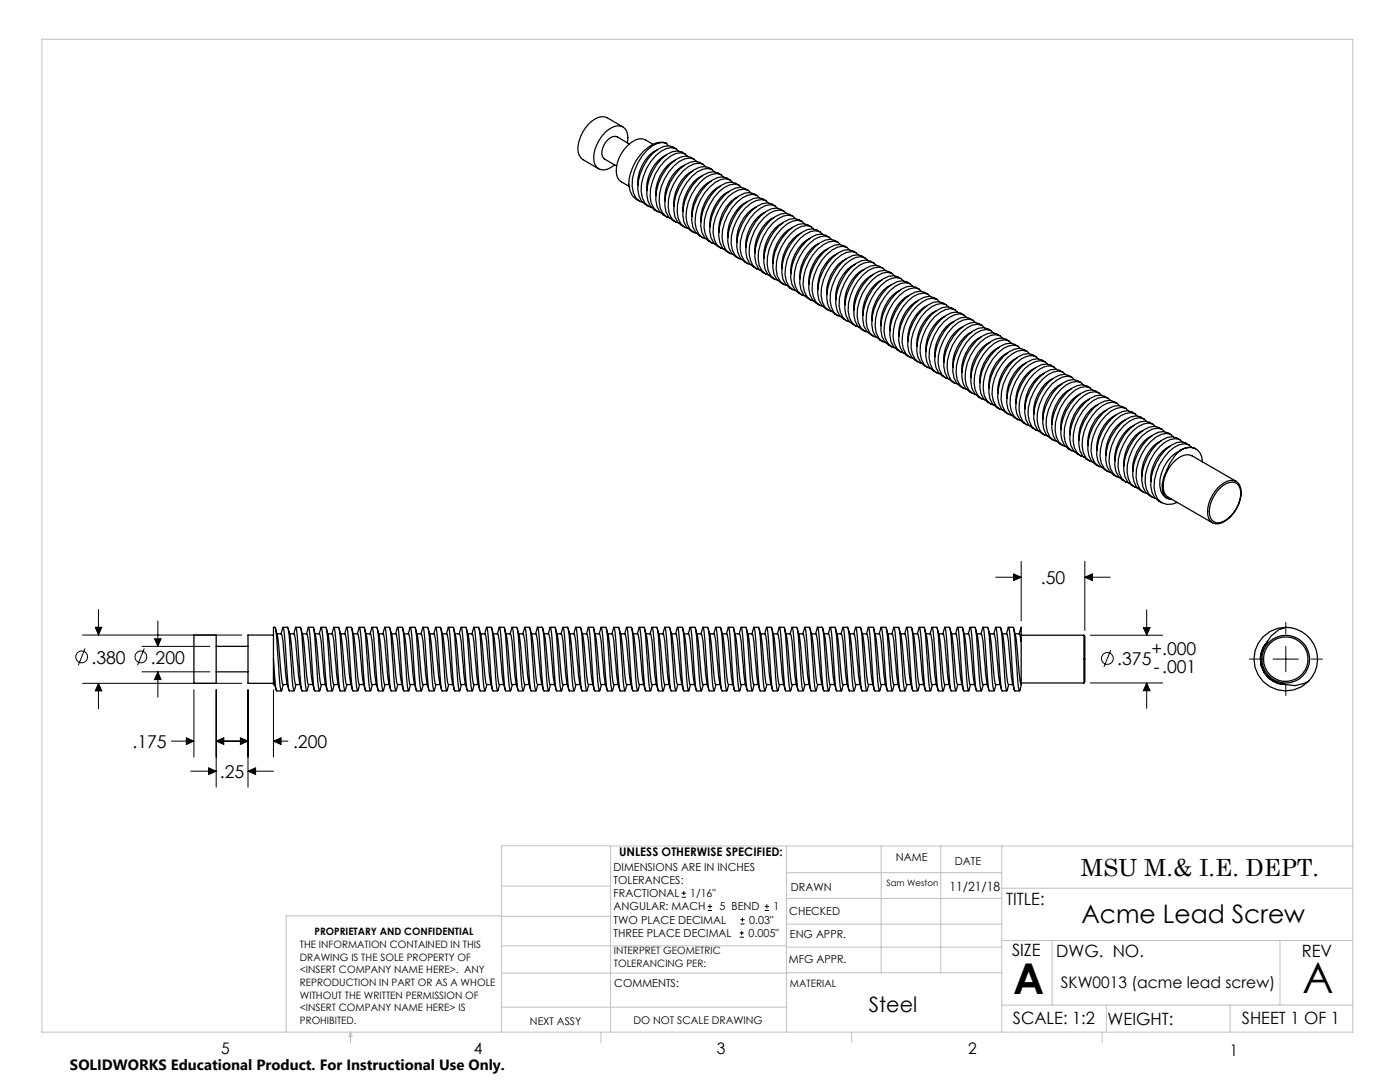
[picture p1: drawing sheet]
<svg xmlns="http://www.w3.org/2000/svg" width="279mm" height="216mm" viewBox="0 0 279 216" stroke-linecap="round" stroke-linejoin="round" font-family="sans-serif">
<g fill="none" stroke="#000" stroke-width=".2">
<path d="M198.7 115.2h5.1M202.3 114.5l1.5 .7-1.5 .7zM203.8 112v11.9M216.5 112v13.8M216.5 115.2h5.1M216.5 115.2l1.5-.7v1.4zM16.5 126.7h31.7M16.5 136.3h31.7M17 129.4l-1.4 3.4M19 125.2h1.3l-.7 1.5zM19.6 121.6v5.1M19.6 136.3v5.1"/>
<path d="M19.6 136.3l.7 1.6h-1.3zM28.3 134.1h13.6M28.3 129h13.6M28.8 129.4l-1.4 3.4M30.8 127.5h1.3l-.6 1.5zM31.5 123.9v5.1M31.5 134.1v5M31.5 134.1l.6 1.5h-1.3zM38.7 137.6v13.5M43.1 137.6v19.5M49.5 137.6v19.5M54.6 137.6v13.5"/>
<path d="M217.6 126.8h14.4M217.6 136.3h14.4M221.7 129.7l-1.4 3.4M228.2 125.2h1.3l-.7 1.6zM228.8 121.7v5.1M228.8 136.3v5.1M228.8 136.3l.7 1.5h-1.3zM254.1 131.5h5.1M256.6 129v5.1M34.2 147.9h4.5M37.2 147.2l1.5 .7-1.5 .7zM38.1 153.9h5"/>
<path d="M41.6 153.2l1.5 .7-1.5 .7zM43.1 147.9h6.4M43.1 147.9l1.6-.7v1.4zM48 147.2l1.5 .7-1.5 .7zM49.5 153.9h5.1M49.5 153.9l1.5-.7v1.4zM54.6 147.9h2.9M54.6 147.9l1.5-.7v1.4zM136 179h.9M136 178.2h.9M136.5 177.8v.8M141.3 181.7h.8"/>
<path d="M141.3 180.9h.8M141.7 180.4v.9M147.6 187h.8M147.6 186.2h.8M147.8 184.4h.8M147.8 183.5h.8M148 185.7v.9M148.2 183.1v.8M152.6 181.7h.9M152.6 180.9h.9M153 180.4v.9"/>
<circle cx="16.3" cy="131.1" r="1.18"/>
<circle cx="28.1" cy="131.1" r="1.18"/>
<circle cx="221" cy="131.4" r="1.18"/>
</g>
<path d="M251.5 131.5h-2.2M256.6 126.4v-2.2M256.6 136.6v2.2M261.7 131.5h2.2" fill="none" stroke="#000" stroke-width=".2" stroke-dasharray="15.2 1.3 1.3 1.3"/>
<g fill="none" stroke="#c0c0c0" stroke-width=".2">
<path d="M8.4 7.8h261.6v198.2h-261.6zM100.1 176.8h21.7M121.8 168.8v37.2M157 168.8v37.2M157 179.3h42.9M157 174.1h42.9M175.9 168.8v25.3M187.7 168.8v25.3M199.9 177.2h70.1M199.9 168.8v37.2M270 168.8h-169.9v37.2M100.1 194.2h56.9"/>
<path d="M100.1 188.7h56.9M100.1 182.8h21.7M100.1 182.7h-43v23.3M157 194.1h42.9M157 184.4h42.9M157 189h42.9M199.9 187.7h70.1M210 187.7v12.9M255.4 187.7v12.9M70 206v2.1M70 206l.3 .8h-.7zM100.1 201h56.9"/>
<path d="M119.9 206v2.1M170 206v2.1M199.9 200.6h70.1M220 206v2.1M220.8 200.6v5.4M245.5 200.6v5.4"/>
</g>
<path d="M228.2 125.2h1.3l-.7 1.6zM228.8 136.3l.7 1.5h-1.3zM216.5 115.2l1.5-.7v1.4zM202.3 114.5l1.5 .7-1.5 .7zM31.5 134.1l.6 1.5h-1.3zM30.8 127.5h1.3l-.6 1.5zM41.6 153.2l1.5 .7-1.5 .7zM49.5 153.9l1.5-.7v1.4zM48 147.2l1.5 .7-1.5 .7zM54.6 147.9l1.5-.7v1.4zM43.1 147.9l1.6-.7v1.4zM37.2 147.2l1.5 .7-1.5 .7zM19 125.2h1.3l-.7 1.5zM19.6 136.3l.7 1.6h-1.3z" fill="#000"/>
<g fill="none" stroke="#000" stroke-width=".25">
<path d="M124.3 25.3l-3.1-1.8a3.3 3.3 0 0 0-3.8 1.3 7.3 7.3 0 0 0-2 5.6l.5 1.1 .4 .4 3.2 1.8M125.2 28.5a3 3 0 0 0-.9-3.2 3.3 3.3 0 0 0-3.7 1.3 6.6 6.6 0 0 0-1.9 6.2 2.04 2.04 0 0 0 3.2 .6l.8-.5M125.6 28.7l-2.4-1.4a1.94 1.94 0 0 0-2.3 1.1 2.56 2.56 0 0 0-.3 3.3l2.4 1.4M130.3 28.8a3.1 3.1 0 0 0-4.6-.2 7.1 7.1 0 0 0-2.7 6.2l.5 1.1 2.1 1.3M131.1 29.9a7.6 7.6 0 0 0-3.8 7.1M132.9 30.9a7.6 7.6 0 0 0-3.8 7.1M133 28.6a3.8 3.8 0 0 0-3.9 1.4 9.3 9.3 0 0 0-2.7 8.5l.5 1 .8 .7 .6 .2M133 28.6a3.5 3.5 0 0 0-3.7 .8 10 10 0 0 0-3.8 7.4 3.5 3.5 0 0 0 2.2 3.4M133 28.6l.3 .5M134.7 32a7.5 7.5 0 0 0-3.8 7.1M134.9 29.7a2.72 2.72 0 0 0-3.6 .1 10 10 0 0 0-4 8 3.4 3.4 0 0 0 2.2 3.4M135.4 30.2a1.88 1.88 0 0 0-2.4-.6 9.2 9.2 0 0 0-4.8 9.9l.5 1 .8 .7 .6 .2"/>
<path d="M136.5 33a7.6 7.6 0 0 0-3.8 7.1M136.7 30.7a2.88 2.88 0 0 0-3.6 .1 10.1 10.1 0 0 0-4 8 3.5 3.5 0 0 0 2.2 3.5M137.2 31.2a1.93 1.93 0 0 0-2.4-.5 9.2 9.2 0 0 0-4.8 9.8l.5 1.1 .8 .6 .6 .3M138.3 34.1a7.5 7.5 0 0 0-3.8 7M138.5 31.8a2.81 2.81 0 0 0-3.6 0 10 10 0 0 0-4 8.1 3.5 3.5 0 0 0 2.2 3.4M139 32.2a1.88 1.88 0 0 0-2.4-.5 9.3 9.3 0 0 0-5 8.6 3.1 3.1 0 0 0 2.1 3.2M140.1 35.1a7.6 7.6 0 0 0-3.8 7.1M140.3 32.8a2.76 2.76 0 0 0-3.6 .1 9.5 9.5 0 0 0-3.8 9.3 4.2 4.2 0 0 0 2 2.1M140.8 33.3a1.88 1.88 0 0 0-2.4-.6 9.2 9.2 0 0 0-4.8 9.9l.5 1 .8 .7 .6 .2M141.9 36.1a7.6 7.6 0 0 0-3.8 7.1M142.1 33.8a2.88 2.88 0 0 0-3.6 .1 9.6 9.6 0 0 0-3.8 9.4l.5 1 1.5 1.1M142.6 34.3a1.8 1.8 0 0 0-2.4-.5 9.3 9.3 0 0 0-5.1 8.5 3.1 3.1 0 0 0 2.2 3.3"/>
<path d="M143.7 37.2a7.5 7.5 0 0 0-3.8 7M143.9 34.9a2.77 2.77 0 0 0-3.6 .1 9.5 9.5 0 0 0-3.8 9.3l.5 1 1.5 1.1M144.4 35.3a1.8 1.8 0 0 0-2.4-.5 9.4 9.4 0 0 0-5.1 8.6 3.1 3.1 0 0 0 2.2 3.2M145.5 38.2a7.6 7.6 0 0 0-3.9 6.8l.1 .3M145.7 35.9a2.72 2.72 0 0 0-3.6 .1 10 10 0 0 0-4.1 8 3.6 3.6 0 0 0 2.3 3.4M146.2 36.4a1.91 1.91 0 0 0-2.4-.6 9.3 9.3 0 0 0-5.1 8.6 3.1 3.1 0 0 0 2.2 3.3M147.3 39.3a7.5 7.5 0 0 0-3.8 7M147.5 37a2.77 2.77 0 0 0-3.6 0 10.1 10.1 0 0 0-4.1 8 3.6 3.6 0 0 0 2.3 3.5M148 37.4a1.86 1.86 0 0 0-2.4-.5 9.2 9.2 0 0 0-5.1 8.5 3.1 3.1 0 0 0 2.2 3.3M149.3 38a2.72 2.72 0 0 0-3.6 .1 10 10 0 0 0-4.1 8 3.3 3.3 0 0 0 1.6 3M149.8 38.5a1.86 1.86 0 0 0-2.4-.6 9.2 9.2 0 0 0-4.8 9.9l.5 1 .7 .7 .7 .2M151.1 39a2.83 2.83 0 0 0-3.6 .1 10.1 10.1 0 0 0-4.1 8 3.5 3.5 0 0 0 2.3 3.5"/>
<path d="M151.6 39.5a1.88 1.88 0 0 0-2.4-.5 9.2 9.2 0 0 0-4.8 9.8l.5 1 .7 .8 .7 .2M143.2 49.1l.7 .4M149.1 40.3a7.6 7.6 0 0 0-3.8 7M150.9 41.3a7.6 7.6 0 0 0-3.8 7.1M152.2 54.3l.6 .4M152.7 42.4a7.5 7.5 0 0 0-3.8 7M152.9 40.1a2.72 2.72 0 0 0-3.6 0 10 10 0 0 0-4.1 8.1 3.5 3.5 0 0 0 2.3 3.4M153.4 40.5a1.88 1.88 0 0 0-2.4-.5 9.3 9.3 0 0 0-5.1 8.5 3.1 3.1 0 0 0 2.2 3.3M154.5 43.4a7.6 7.6 0 0 0-3.8 7M154.7 41.1a2.72 2.72 0 0 0-3.6 .1 10 10 0 0 0-4.1 8 3.5 3.5 0 0 0 2.2 3.4M155.2 41.6a1.93 1.93 0 0 0-2.4-.6 9.4 9.4 0 0 0-5.1 8.6 2.98 2.98 0 0 0 2.2 3.2M156.3 44.5a7.5 7.5 0 0 0-3.8 7"/>
<path d="M156.5 42.2a2.81 2.81 0 0 0-3.6 0 10.2 10.2 0 0 0-4.1 8 3.5 3.5 0 0 0 2.2 3.5M157 42.6a1.88 1.88 0 0 0-2.4-.5 9.1 9.1 0 0 0-4.8 9.8l.4 1.1 .8 .7 .7 .2M158.1 45.5a7.5 7.5 0 0 0-3.8 7M158.3 43.2a2.76 2.76 0 0 0-3.6 .1 9.4 9.4 0 0 0-3.8 9.3l.5 1 .8 .7M158.8 43.6a1.88 1.88 0 0 0-2.4-.5 9.2 9.2 0 0 0-4.9 9.9l.5 1 .8 .7 .7 .2M159.4 43.9a3.6 3.6 0 0 0-4 1.3 9.5 9.5 0 0 0-2.8 8.4l.6 1 1.4 1.1M159.4 43.8l.7 .4M159.9 46.5a7.6 7.6 0 0 0-3.8 7.1M160.6 44.7a1.93 1.93 0 0 0-2.4-.6 9.2 9.2 0 0 0-4.9 9.9l.5 1 .8 .7 .7 .3M161.7 47.6a7.5 7.5 0 0 0-3.8 7M161.9 45.3a2.81 2.81 0 0 0-3.6 0 9.6 9.6 0 0 0-3.9 9.4l.6 1 1.4 1.1M162.3 45.7a1.8 1.8 0 0 0-2.4-.5 9.3 9.3 0 0 0-5 8.5 3.1 3.1 0 0 0 2.2 3.3"/>
<path d="M163.4 48.6a7.6 7.6 0 0 0-3.7 7M163.7 46.3a2.76 2.76 0 0 0-3.6 .1 9.5 9.5 0 0 0-3.9 9.3 4.2 4.2 0 0 0 2 2.1M164.1 46.7a1.91 1.91 0 0 0-2.4-.5 9.5 9.5 0 0 0-5 8.6 3 3 0 0 0 2.2 3.2M165.2 49.6a7.5 7.5 0 0 0-3.7 7.1M165.5 47.3a2.77 2.77 0 0 0-3.6 .1 10.1 10.1 0 0 0-4.1 8 3.6 3.6 0 0 0 2.2 3.4M165.9 47.8a1.86 1.86 0 0 0-2.4-.5 9.4 9.4 0 0 0-5 8.5 3.1 3.1 0 0 0 2.2 3.3M167 50.7a7.5 7.5 0 0 0-3.8 7M167.3 48.4a2.72 2.72 0 0 0-3.6 0 10 10 0 0 0-4.1 8 3.5 3.5 0 0 0 2.2 3.5M167.7 48.8a1.86 1.86 0 0 0-2.4-.5 9.2 9.2 0 0 0-4.8 9.9l.5 1 .8 .7 .7 .2M168.4 49l-.9-.2a5.6 5.6 0 0 0-4.2 2.7 9.2 9.2 0 0 0-1.7 7.3 3.4 3.4 0 0 0 2 2.1M168.4 49l.7 .4M168.8 51.7a7.6 7.6 0 0 0-3.8 7.1"/>
<path d="M169.5 49.9a1.91 1.91 0 0 0-2.4-.6 9.3 9.3 0 0 0-5 8.6 3 3 0 0 0 2.2 3.2M170.6 52.7a7.5 7.5 0 0 0-3.8 7.1M170.9 50.4a2.77 2.77 0 0 0-3.6 .1 10.1 10.1 0 0 0-4.1 8 3.6 3.6 0 0 0 2.2 3.4M171.3 50.9a1.88 1.88 0 0 0-2.4-.5 9.3 9.3 0 0 0-5 8.5 3 3 0 0 0 2.2 3.3M172.4 53.8a7.6 7.6 0 0 0-3.8 7M172.6 51.5a2.72 2.72 0 0 0-3.5 0 10 10 0 0 0-4.1 8.1 3.5 3.5 0 0 0 2.2 3.4M173.1 51.9a2.01 2.01 0 0 0-2.4-.5 9.4 9.4 0 0 0-5 8.6 2.98 2.98 0 0 0 2.1 3.2M174.2 54.8a7.6 7.6 0 0 0-3.8 7.1M174.4 52.5a2.83 2.83 0 0 0-3.5 .1 10.1 10.1 0 0 0-4.1 8 3.5 3.5 0 0 0 2.2 3.4M174.9 53a1.88 1.88 0 0 0-2.4-.5 9.3 9.3 0 0 0-5 8.5 3.1 3.1 0 0 0 2.1 3.2M176 55.8a7.5 7.5 0 0 0-3.8 7.1M176.2 53.6a2.72 2.72 0 0 0-3.6 0 10 10 0 0 0-4 8 3.5 3.5 0 0 0 2.2 3.5"/>
<path d="M176.7 54a1.88 1.88 0 0 0-2.4-.5 9.2 9.2 0 0 0-4.8 9.9l.5 .9 .8 .8 .6 .2M177.8 56.9a7.6 7.6 0 0 0-3.8 7.1M178 54.6a2.76 2.76 0 0 0-3.6 0 9.4 9.4 0 0 0-3.8 9.4l.5 1 1.5 1.1M178.5 55.1a1.93 1.93 0 0 0-2.4-.6 9.2 9.2 0 0 0-4.8 9.9l.5 1 .8 .7 .6 .2M179.6 57.9a7.5 7.5 0 0 0-3.8 7.1M179.8 55.6a2.81 2.81 0 0 0-3.6 .1 9.6 9.6 0 0 0-3.8 9.4l.5 .9 1.5 1.1M180.3 56.1a1.88 1.88 0 0 0-2.4-.5 9.3 9.3 0 0 0-5 8.5 3.1 3.1 0 0 0 2.1 3.2M181.4 58.9a7.6 7.6 0 0 0-3.8 7.1M181.6 56.7a2.76 2.76 0 0 0-3.6 0 9.5 9.5 0 0 0-3.8 9.4 4.2 4.2 0 0 0 2 2.1M182.1 57.1a1.88 1.88 0 0 0-2.4-.5 9.2 9.2 0 0 0-4.8 9.9l.5 1 .8 .7 .6 .2M183.2 60a7.6 7.6 0 0 0-3.8 7.1M183.4 57.7a2.88 2.88 0 0 0-3.6 0 9.6 9.6 0 0 0-3.8 9.4l.5 1 1.5 1.1"/>
<path d="M183.9 58.2a1.8 1.8 0 0 0-2.4-.6 9.4 9.4 0 0 0-5.1 8.6 3.1 3.1 0 0 0 2.2 3.2M185.2 58.7a2.72 2.72 0 0 0-3.6 .1 9.5 9.5 0 0 0-3.8 9.4l.5 .9 1.5 1.1M185.7 59.2a1.8 1.8 0 0 0-2.4-.5 9.4 9.4 0 0 0-5.1 8.5 3.1 3.1 0 0 0 2.2 3.2M187 59.8a2.72 2.72 0 0 0-3.6 0 10 10 0 0 0-4 8.1 3.6 3.6 0 0 0 2.2 3.4M184.5 73l.7 .3M185 61a7.5 7.5 0 0 0-3.8 7.1M186.8 62.1a7.6 7.6 0 0 0-3.8 7M187.5 60.3a1.91 1.91 0 0 0-2.4-.6 9.3 9.3 0 0 0-5.1 8.6 3.1 3.1 0 0 0 2.2 3.2M188.6 63.1a7.5 7.5 0 0 0-3.8 7.1M188.8 60.8a2.77 2.77 0 0 0-3.6 .1 10.1 10.1 0 0 0-4 8 3.6 3.6 0 0 0 2.2 3.4M189.3 61.3a1.86 1.86 0 0 0-2.4-.6 9.2 9.2 0 0 0-5.1 8.6 3.1 3.1 0 0 0 2.2 3.2M190.4 64.1a7.6 7.6 0 0 0-3.8 7.1"/>
<path d="M190.6 61.8a2.72 2.72 0 0 0-3.6 .1 10 10 0 0 0-4 8.1 3.3 3.3 0 0 0 1.5 3M191.1 62.3a1.86 1.86 0 0 0-2.4-.5 9.2 9.2 0 0 0-4.8 9.8l.5 1.1 .7 .6 .7 .3M191.7 62.5l-.8-.2a5.6 5.6 0 0 0-4.2 2.7 9.2 9.2 0 0 0-1.7 7.3 3.4 3.4 0 0 0 2 2.1M191.7 62.5l.7 .4M192.2 65.2a7.6 7.6 0 0 0-3.8 7M192.9 63.4a1.88 1.88 0 0 0-2.4-.6 9.2 9.2 0 0 0-4.8 9.9l.5 1 .7 .7 .7 .2M193.5 78.2l.6 .3M194 66.2a7.5 7.5 0 0 0-3.8 7.1M194.2 63.9a2.72 2.72 0 0 0-3.6 .1 10 10 0 0 0-4.1 8 3.5 3.5 0 0 0 2.3 3.4M194.7 64.4a1.88 1.88 0 0 0-2.4-.5 9.3 9.3 0 0 0-5.1 8.5 3.1 3.1 0 0 0 2.2 3.2M195.8 67.2a7.6 7.6 0 0 0-3.8 7.1M196 64.9a2.72 2.72 0 0 0-3.6 .1 10 10 0 0 0-4.1 8.1 3.5 3.5 0 0 0 2.2 3.4"/>
<path d="M196.5 65.4a1.93 1.93 0 0 0-2.4-.5 9.2 9.2 0 0 0-4.8 9.9l.5 1 .7 .6 .7 .3M197.6 68.3a7.5 7.5 0 0 0-3.8 7.1M197.8 66a2.81 2.81 0 0 0-3.6 0 10.2 10.2 0 0 0-4.1 8.1 3.5 3.5 0 0 0 2.2 3.4M198.3 66.5a1.88 1.88 0 0 0-2.4-.6 9.3 9.3 0 0 0-5.1 8.6 3.1 3.1 0 0 0 2.2 3.2M199.4 69.3a7.5 7.5 0 0 0-3.8 7.1M199.6 67a2.76 2.76 0 0 0-3.6 .1 9.4 9.4 0 0 0-3.8 9.3l.5 1.1 .8 .6M200.1 67.5a1.88 1.88 0 0 0-2.4-.5 9.2 9.2 0 0 0-4.9 9.8l.6 1 .7 .7 .7 .2M200.7 67.7a3.6 3.6 0 0 0-4 1.3 9.5 9.5 0 0 0-2.7 8.5l.5 1 1.4 1.1M200.7 67.7l.7 .4M201.2 70.3a7.6 7.6 0 0 0-3.8 7.1M201.9 68.5a1.93 1.93 0 0 0-2.4-.5 9.2 9.2 0 0 0-4.9 9.9l.6 1 .7 .7 .7 .2M203 71.4a7.5 7.5 0 0 0-3.8 7.1"/>
<path d="M203.2 69.1a2.81 2.81 0 0 0-3.6 0 9.6 9.6 0 0 0-3.8 9.4l.5 1 1.4 1.1M203.7 69.6a1.8 1.8 0 0 0-2.4-.6 9.3 9.3 0 0 0-5.1 8.6 3.1 3.1 0 0 0 2.2 3.2M204.8 72.4a7.6 7.6 0 0 0-3.8 7.1M205 70.1a2.77 2.77 0 0 0-3.6 .1 9.5 9.5 0 0 0-3.8 9.4 4.2 4.2 0 0 0 1.9 2.1M205.5 70.6a1.91 1.91 0 0 0-2.4-.5 9.5 9.5 0 0 0-5.1 8.5 3 3 0 0 0 2.2 3.2M206.6 73.4a7.8 7.8 0 0 0-3.9 7.1M206.8 71.2a2.77 2.77 0 0 0-3.6 0 10.1 10.1 0 0 0-4.1 8.1 3.6 3.6 0 0 0 2.2 3.4M207.3 71.6a1.86 1.86 0 0 0-2.4-.5 9.2 9.2 0 0 0-5.1 8.6 3.1 3.1 0 0 0 2.2 3.2M208.4 74.5a7.5 7.5 0 0 0-3.9 7.1M208.6 72.2a2.72 2.72 0 0 0-3.6 .1 10 10 0 0 0-4.1 8 3.5 3.5 0 0 0 2.2 3.4M209.1 72.7a1.86 1.86 0 0 0-2.4-.6 9.2 9.2 0 0 0-4.9 9.9l.6 1 .7 .7 .7 .2M210.1 75.5a7.6 7.6 0 0 0-3.8 7.1"/>
<path d="M210.4 73.2a2.83 2.83 0 0 0-3.6 .1 10 10 0 0 0-4.1 8.1 3.6 3.6 0 0 0 2.2 3.4M210.9 73.7a1.91 1.91 0 0 0-2.4-.5 9.3 9.3 0 0 0-5.1 8.5 3 3 0 0 0 2.2 3.3M211.9 76.6a7.5 7.5 0 0 0-3.8 7M212.2 74.3a2.77 2.77 0 0 0-3.6 0 10.1 10.1 0 0 0-4.1 8.1 3.5 3.5 0 0 0 2.2 3.4M212.7 74.8a1.88 1.88 0 0 0-2.5-.6 9.3 9.3 0 0 0-5 8.6 3.1 3.1 0 0 0 2.1 3.2M213.7 77.6a7.6 7.6 0 0 0-3.8 7.1M214 75.3a2.72 2.72 0 0 0-3.6 .1 10 10 0 0 0-4.1 8 3.5 3.5 0 0 0 2.2 3.5M214.5 75.8a1.88 1.88 0 0 0-2.5-.6 9.4 9.4 0 0 0-5 8.6 2.98 2.98 0 0 0 2.1 3.2M215.5 78.6a7.6 7.6 0 0 0-3.8 7.1M215.8 76.3a2.83 2.83 0 0 0-3.6 .1 10.1 10.1 0 0 0-4.1 8.1 3.5 3.5 0 0 0 2.2 3.4M216.3 76.8a1.88 1.88 0 0 0-2.5-.5 9.3 9.3 0 0 0-5 8.5 3.1 3.1 0 0 0 2.1 3.3M217.3 79.7a7.5 7.5 0 0 0-3.8 7"/>
<path d="M217.6 77.4a2.76 2.76 0 0 0-3.7 .1 10.1 10.1 0 0 0-4 8 3.3 3.3 0 0 0 1.6 3M218.1 77.9a1.88 1.88 0 0 0-2.5-.6 9.2 9.2 0 0 0-4.8 9.9l.5 1 .8 .7 .6 .2M219.4 78.4a2.76 2.76 0 0 0-3.7 .1 9.4 9.4 0 0 0-3.8 9.3l.5 1.1 1.5 1.1M219.9 78.9a1.93 1.93 0 0 0-2.5-.5 9.2 9.2 0 0 0-4.8 9.8l.5 1.1 .8 .6 .6 .3M221.2 79.5a2.81 2.81 0 0 0-3.7 0 9.6 9.6 0 0 0-3.8 9.4l.5 1 1.5 1.1M221.7 79.9a1.88 1.88 0 0 0-2.5-.5 9.3 9.3 0 0 0-5 8.5 3.1 3.1 0 0 0 2.1 3.3M211.4 88.5l.7 .4M219.1 80.7a7.6 7.6 0 0 0-3.8 7.1M220.9 81.8a7.5 7.5 0 0 0-3.8 7M222.7 82.8a7.6 7.6 0 0 0-3.8 7.1M223 80.5a2.76 2.76 0 0 0-3.7 .1 9.5 9.5 0 0 0-3.8 9.3 3.8 3.8 0 0 0 2 2.1M223.4 81a1.8 1.8 0 0 0-2.4-.6 9.2 9.2 0 0 0-4.8 9.9l.5 1 .8 .7 .6 .2"/>
<path d="M224.5 83.8a7.6 7.6 0 0 0-3.8 7.1M224.8 81.5a2.88 2.88 0 0 0-3.7 .1 9.6 9.6 0 0 0-3.8 9.3l.5 1.1 1.5 1.1M225.2 82a1.8 1.8 0 0 0-2.4-.5 9.2 9.2 0 0 0-4.8 9.8l.5 1.1 .8 .7 .6 .2M225.8 96.8l.7 .4M226.3 84.9a7.5 7.5 0 0 0-3.8 7M226.5 82.6a2.72 2.72 0 0 0-3.6 .1 10 10 0 0 0-4 8 3.6 3.6 0 0 0 2.2 3.4M227 83a1.86 1.86 0 0 0-2.4-.5 9.4 9.4 0 0 0-5.1 8.6 3.1 3.1 0 0 0 2.2 3.2M228.1 85.9a7.6 7.6 0 0 0-3.8 7.1M228.3 83.6a2.72 2.72 0 0 0-3.6 .1 10 10 0 0 0-4 8 3.6 3.6 0 0 0 2.2 3.4M228.8 84.1a1.91 1.91 0 0 0-2.4-.6 9.3 9.3 0 0 0-5.1 8.6 3.1 3.1 0 0 0 2.2 3.3M229.9 87a7.5 7.5 0 0 0-3.8 7M230.1 84.7a2.77 2.77 0 0 0-3.6 0 10.1 10.1 0 0 0-4 8 3.6 3.6 0 0 0 2.2 3.5"/>
<path d="M230.6 85.1a1.86 1.86 0 0 0-2.4-.5 9.2 9.2 0 0 0-5.1 8.5 3 3 0 0 0 2.2 3.3M231.7 88a7.6 7.6 0 0 0-3.8 7M231.9 85.7a2.72 2.72 0 0 0-3.6 .1 10 10 0 0 0-4 8 3.3 3.3 0 0 0 1.5 3M232.4 86.1a1.88 1.88 0 0 0-2.4-.5 9.3 9.3 0 0 0-5.1 8.6l.3 1.3 .5 1 .7 .7 .7 .2M233 86.4l-.8-.3a5.6 5.6 0 0 0-4.2 2.8 9.2 9.2 0 0 0-1.7 7.2 3.4 3.4 0 0 0 2 2.1M233 86.3l.7 .4M233.5 89a7.6 7.6 0 0 0-3.8 7.1M234.2 87.2a1.88 1.88 0 0 0-2.4-.5 9.2 9.2 0 0 0-4.8 9.8l.5 1 .7 .7 .7 .3M235.5 89.9a2.7 2.7 0 0 1 4.3 1.1l.2 1.2M235.5 89.9a12.1 12.1 0 0 0-3.6 6.9l.1 1.3 .5 1 .8 .5 .6 .1M235.5 87.8a2.77 2.77 0 0 0-3.6 0 10.1 10.1 0 0 0-4 8 3.5 3.5 0 0 0 2.1 3.5M235.6 90a6.4 6.4 0 0 0-3.8 4.5 4.9 4.9 0 0 0 .3 4.3l.8 .7"/>
<path d="M236 88.2a1.88 1.88 0 0 0-2.4-.5 9.3 9.3 0 0 0-5.1 8.5 3.1 3.1 0 0 0 2.2 3.3M237.3 88.8a2.72 2.72 0 0 0-3.6 .1 10 10 0 0 0-4 8 3.5 3.5 0 0 0 2.1 3.4M237.8 89.3a1.93 1.93 0 0 0-2.4-.6 9.2 9.2 0 0 0-4.8 9.9 2.88 2.88 0 0 0 4.3 1.7M238.7 89.6a2.71 2.71 0 0 0-3.2 .3M243.1 97.3a3.9 3.9 0 0 1 3.1-1.4 2.48 2.48 0 0 1 1.4 3.2 7.3 7.3 0 0 1-3.9 5.3 1.98 1.98 0 0 1-2.1-.3 1.98 1.98 0 0 1-.6-2 7.6 7.6 0 0 1 2.1-4.8zM243.4 97.5a2.82 2.82 0 0 1 3.5-1 3.5 3.5 0 0 1 .3 3.9 6.2 6.2 0 0 1-3.8 3.9 1.88 1.88 0 0 1-2.1-2.2 7 7 0 0 1 2.1-4.6zM246.7 96.1l-8.8-5.2a2.63 2.63 0 0 0-3.1 .8 7.1 7.1 0 0 0-2.6 6.1l.2 .6 .7 .8 8.9 5.1M38.7 126.7h4.4v9.6h-4.4zM43.1 129h6.4M43.1 134.1h6.4M54.6 131.5v-6.3h.3a85.6 85.6 0 0 1 .9 10.8l.3 1.9 .4-1.3M54.6 135.3l.5 2.4"/>
<path d="M54.6 131.5l.5 6.2 .1 .2h.9M54.6 131.5v3.8M54.6 135.3v1.3M54.6 126.7h-5.1v9.6h5.1M54.6 136.6h.2M55 125.3a30 30 0 0 1 1 7.6l.4 3.6 .1 .1h.9M56.1 126.5v-.1a55.2 55.2 0 0 1 1 8.7l.5 2.6M56.4 125.2l-.3 1.3h-.8M56.4 125.2h.1a85.6 85.6 0 0 1 .9 10.8l.3 1.9h1M56.5 125.2h.9a85.6 85.6 0 0 1 .9 10.8l.4 1.9 .4-1.3M57.5 125.3a30 30 0 0 1 1 7.6l.4 3.6 .1 .1h.9M58.6 126.5l.1-.1a55.2 55.2 0 0 1 .9 8.7l.6 2.6"/>
<path d="M59 125.2l-.4 1.3h-.8M59 125.2a85.6 85.6 0 0 1 1 10.8l.3 1.9h.9M59 125.2h.9a85.6 85.6 0 0 1 1 10.8l.3 1.9 .4-1.3M60 125.3a30 30 0 0 1 1 7.6l.5 3.6 .1 .1h.8M61.2 126.5v-.1a55.2 55.2 0 0 1 1 8.7l.5 2.6M61.5 125.2l-.3 1.3h-.8M61.5 125.2h.1a85.6 85.6 0 0 1 .9 10.8l.3 1.9h.9M61.6 125.2h.9a85.6 85.6 0 0 1 .9 10.8l.3 1.9 .4-1.3M62.6 125.3a30 30 0 0 1 1 7.6l.3 3 .2 .7M63.7 126.5v-.1a55.2 55.2 0 0 1 1 8.7l.6 2.6M64.1 125.2l-.4 1.3h-.8M64.1 125.2a85.6 85.6 0 0 1 1 10.8l.3 1.9h.9"/>
<path d="M64.1 125.2h.9a85.6 85.6 0 0 1 1 10.8l.3 1.9 .4-1.3M64.1 136.6h.9M65.1 125.3a30 30 0 0 1 1 7.6l.3 3 .2 .7M66.3 126.5v-.1a55.2 55.2 0 0 1 .9 8.7l.6 2.6M66.6 125.2l-.3 1.3h-.9M66.6 125.2a85.6 85.6 0 0 1 1 10.8l.3 1.9h.9M66.6 125.2h1a85.6 85.6 0 0 1 .9 10.8l.3 1.9 .4-1.3M66.6 136.6h.9M67.7 125.3a30 30 0 0 1 1 7.6l.3 3 .2 .7M68.8 126.5v-.1a55.2 55.2 0 0 1 1 8.7l.5 2.6M69.1 125.2l-.3 1.3h-.8M69.1 125.2h.1a85.6 85.6 0 0 1 .9 10.8l.3 1.9h1"/>
<path d="M69.2 125.2h.9a85.6 85.6 0 0 1 .9 10.8l.4 1.9 .4-1.3M69.2 136.6h.9M70.2 125.3a30 30 0 0 1 1 7.6l.4 3.6 .1 .1h.9M70.5 126.5h.8l.4-1.3h.9a85.6 85.6 0 0 1 1 10.8l.3 1.9 .4-1.3M71.3 126.5l.1-.1a55.2 55.2 0 0 1 .9 8.7l.6 2.6M71.7 125.2a85.6 85.6 0 0 1 1 10.8l.3 1.9h.9M72.7 125.3a30 30 0 0 1 1 7.6l.5 3.6 .1 .1h.8M73.1 126.5h.8l.4-1.3h.9a85.6 85.6 0 0 1 .9 10.8l.3 1.9 .4-1.3M73.9 126.5v-.1a55.2 55.2 0 0 1 1 8.7l.5 2.6M74.2 125.2h.1a85.6 85.6 0 0 1 .9 10.8l.3 1.9h.9M75.3 125.3a30 30 0 0 1 1 7.6l.4 3.6 .1 .1h.9M75.6 126.5h.8l.4-1.3h.9a85.6 85.6 0 0 1 1 10.8l.3 1.9 .4-1.3"/>
<path d="M76.4 126.5v-.1a55.2 55.2 0 0 1 1 8.7l.6 2.6M76.8 125.2a85.6 85.6 0 0 1 1 10.8l.3 1.9h.9M77.8 125.3a30 30 0 0 1 1 7.6l.4 3.6 .1 .1h.9M79 126.5v-.1a55.2 55.2 0 0 1 .9 8.7l.6 2.6M79.3 125.2l-.3 1.3h-.9M79.3 125.2a85.6 85.6 0 0 1 1 10.8l.3 1.9h.9M79.3 125.2h1a85.6 85.6 0 0 1 .9 10.8l.3 1.9 .4-1.3M80.4 125.3a30 30 0 0 1 1 7.6l.4 3.6 .1 .1h.9M81.5 126.5v-.1a55.2 55.2 0 0 1 1 8.7l.5 2.6M81.8 125.2l-.3 1.3h-.8M81.8 125.2h.1a85.6 85.6 0 0 1 .9 10.8l.3 1.9h1M81.9 125.2h.9a85.6 85.6 0 0 1 .9 10.8l.4 1.9 .4-1.3"/>
<path d="M82.9 125.3a30 30 0 0 1 1 7.6l.4 3.6 .1 .1h.9M84 126.5l.1-.1a55.2 55.2 0 0 1 .9 8.7l.6 2.6M84.4 125.2l-.4 1.3h-.8M84.4 125.2a85.6 85.6 0 0 1 1 10.8l.3 1.9h.9M84.4 125.2h.9a85.6 85.6 0 0 1 1 10.8l.3 1.9 .4-1.3M85.4 125.3a30 30 0 0 1 1 7.6l.5 3.6 .1 .1h.8M86.6 126.5v-.1a55.2 55.2 0 0 1 1 8.7l.5 2.6M86.9 125.2l-.3 1.3h-.8M86.9 125.2h.1a85.6 85.6 0 0 1 .9 10.8l.3 1.9h.9M87 125.2h.9a85.6 85.6 0 0 1 .9 10.8l.3 1.9 .4-1.3M88 125.3a30 30 0 0 1 1 7.6l.4 3.6 .1 .1h.9M89.1 126.5v-.1a55.2 55.2 0 0 1 1 8.7l.6 2.6"/>
<path d="M89.5 125.2l-.4 1.3h-.8M89.5 125.2a85.6 85.6 0 0 1 1 10.8l.3 1.9h.9M89.5 125.2h.9a85.6 85.6 0 0 1 1 10.8l.3 1.9 .4-1.3M90.5 125.3a30 30 0 0 1 1 7.6l.3 3 .2 .7M91.7 126.5v-.1a55.2 55.2 0 0 1 .9 8.7l.6 2.6M92 125.2l-.3 1.3h-.9M92 125.2a85.6 85.6 0 0 1 1 10.8l.3 1.9h.9M92 125.2h1a85.6 85.6 0 0 1 .9 10.8l.3 1.9 .4-1.3M92 136.6h.9M93.1 125.3a30 30 0 0 1 1 7.6l.3 3 .2 .7M94.2 126.5v-.1a55.2 55.2 0 0 1 1 8.7l.5 2.6M94.5 125.2l-.3 1.3h-.8"/>
<path d="M94.5 125.2h.1a85.6 85.6 0 0 1 .9 10.8l.3 1.9h1M94.6 125.2h.9a85.6 85.6 0 0 1 .9 10.8l.4 1.9 .4-1.3M94.6 136.6h.9M95.6 125.3a30 30 0 0 1 1 7.6l.3 3 .2 .7M96.7 126.5l.1-.1a55.2 55.2 0 0 1 .9 8.7l.6 2.6M97.1 125.2l-.4 1.3h-.8M97.1 125.2a85.6 85.6 0 0 1 1 10.8l.3 1.9h.9M97.1 125.2h.9a85.6 85.6 0 0 1 1 10.8l.3 1.9 .4-1.3M97.1 136.6h.9M98.1 125.3a30 30 0 0 1 1 7.6l.5 3.6 .1 .1h.8M98.5 126.5h.8l.4-1.3h.9a85.6 85.6 0 0 1 .9 10.8l.3 1.9 .4-1.3M99.3 126.5v-.1a55.2 55.2 0 0 1 1 8.7l.5 2.6"/>
<path d="M99.6 125.2h.1a85.6 85.6 0 0 1 .9 10.8l.3 1.9h.9M100.7 125.3a30 30 0 0 1 1 7.6l.4 3.6 .1 .1h.9M101 126.5h.8l.4-1.3h.9a85.6 85.6 0 0 1 1 10.8l.3 1.9 .4-1.3M101.8 126.5v-.1a55.2 55.2 0 0 1 1 8.7l.6 2.6M102.2 125.2a85.6 85.6 0 0 1 1 10.8l.3 1.9h.9M103.2 125.3a30 30 0 0 1 1 7.6l.4 3.6 .1 .1h.9M103.5 126.5h.9l.3-1.3h1a85.6 85.6 0 0 1 .9 10.8l.3 1.9 .4-1.3M104.4 126.5v-.1a55.2 55.2 0 0 1 .9 8.7l.6 2.6M104.7 125.2a85.6 85.6 0 0 1 1 10.8l.3 1.9h.9M105.8 125.3a30 30 0 0 1 1 7.6l.4 3.6 .1 .1h.9M106.9 126.5v-.1a55.2 55.2 0 0 1 1 8.7l.5 2.6M107.2 125.2l-.3 1.3h-.8"/>
<path d="M107.2 125.2h.1a85.6 85.6 0 0 1 .9 10.8l.3 1.9h1M107.3 125.2h.9a85.6 85.6 0 0 1 .9 10.8l.4 1.9 .4-1.3M108.3 125.3a30 30 0 0 1 1 7.6l.4 3.6 .1 .1h.9M109.4 126.5l.1-.1a55.2 55.2 0 0 1 .9 8.7l.6 2.6M109.8 125.2l-.4 1.3h-.8M109.8 125.2a85.6 85.6 0 0 1 1 10.8l.3 1.9h.9M109.8 125.2h.9a85.6 85.6 0 0 1 1 10.8l.3 1.9 .4-1.3M110.8 125.3a30 30 0 0 1 1 7.6l.5 3.6 .1 .1h.8M112 126.5v-.1a55.2 55.2 0 0 1 1 8.7l.5 2.6M112.3 125.2l-.3 1.3h-.8M112.3 125.2h.1a85.6 85.6 0 0 1 .9 10.8l.3 1.9h.9M112.4 125.2h.9a85.6 85.6 0 0 1 .9 10.8l.3 1.9 .4-1.3"/>
<path d="M113.4 125.3a30 30 0 0 1 1 7.6l.4 3.6 .1 .1h.9M114.5 126.5v-.1a55.2 55.2 0 0 1 1 8.7l.6 2.6M114.9 125.2l-.4 1.3h-.8M114.9 125.2a85.6 85.6 0 0 1 1 10.8l.3 1.9h.9M114.9 125.2h.9a85.6 85.6 0 0 1 1 10.8l.3 1.9 .4-1.3M115.9 125.3a30 30 0 0 1 1 7.6l.4 3.6 .1 .1h.9M117.1 126.5v-.1a55.2 55.2 0 0 1 .9 8.7l.6 2.6M117.4 125.2l-.3 1.3h-.9M117.4 125.2a85.6 85.6 0 0 1 1 10.8l.3 1.9h.9M117.4 125.2h1a85.6 85.6 0 0 1 .9 10.8l.3 1.9 .4-1.3M118.5 125.3a30 30 0 0 1 1 7.6l.3 3 .2 .7M119.6 126.5v-.1a55.2 55.2 0 0 1 1 8.7l.5 2.6"/>
<path d="M119.9 125.2l-.3 1.3h-.8M119.9 125.2h.1a85.6 85.6 0 0 1 .9 10.8l.3 1.9h1M120 125.2h.9a85.6 85.6 0 0 1 .9 10.8l.4 1.9 .4-1.3M120 136.6h.9M121 125.3a30 30 0 0 1 1 7.6l.3 3 .2 .7M122.1 126.5l.1-.1a55.2 55.2 0 0 1 .9 8.7l.6 2.6M122.5 125.2l-.4 1.3h-.8M122.5 125.2a85.6 85.6 0 0 1 1 10.8l.3 1.9h.9M122.5 125.2h.9a85.6 85.6 0 0 1 1 10.8l.3 1.9 .4-1.3M122.5 136.6h.9M123.5 125.3a30 30 0 0 1 1 7.6l.3 3 .3 .7M124.7 126.5v-.1a55.2 55.2 0 0 1 1 8.7l.5 2.6"/>
<path d="M125 125.2l-.3 1.3h-.8M125 125.2h.1a85.6 85.6 0 0 1 .9 10.8l.3 1.9h.9M125.1 125.2h.9a85.6 85.6 0 0 1 .9 10.8l.3 1.9 .4-1.3M125.1 136.6h.8M126.1 125.3a30 30 0 0 1 1 7.6l.4 3.6 .1 .1h.9M126.4 126.5h.8l.4-1.3h.9a85.6 85.6 0 0 1 1 10.8l.3 1.9 .4-1.3M127.2 126.5v-.1a55.2 55.2 0 0 1 1 8.7l.6 2.6M127.6 125.2a85.6 85.6 0 0 1 1 10.8l.3 1.9h.9M128.6 125.3a30 30 0 0 1 1 7.6l.4 3.6 .1 .1h.9M128.9 126.5h.9l.3-1.3h1a85.6 85.6 0 0 1 .9 10.8l.3 1.9 .4-1.3M129.8 126.5v-.1a55.2 55.2 0 0 1 .9 8.7l.6 2.6M130.1 125.2a85.6 85.6 0 0 1 1 10.8l.3 1.9h.9"/>
<path d="M131.2 125.3a30 30 0 0 1 1 7.6l.4 3.6 .1 .1h.9M131.5 126.5h.8l.4-1.3h.9a85.6 85.6 0 0 1 .9 10.8l.4 1.9 .4-1.3M132.3 126.5v-.1a55.2 55.2 0 0 1 1 8.7l.5 2.6M132.6 125.2h.1a85.6 85.6 0 0 1 .9 10.8l.3 1.9h1M133.7 125.3a30 30 0 0 1 1 7.6l.4 3.6 .1 .1h.9M134.8 126.5l.1-.1a55.2 55.2 0 0 1 .9 8.7l.6 2.6M135.2 125.2l-.4 1.3h-.8M135.2 125.2a85.6 85.6 0 0 1 1 10.8l.3 1.9h.9M135.2 125.2h.9a85.6 85.6 0 0 1 1 10.8l.3 1.9 .4-1.3M136.2 125.3a30 30 0 0 1 1 7.6l.5 3.6 .1 .1h.8M137.4 126.5v-.1a55.2 55.2 0 0 1 1 8.7l.5 2.6M137.7 125.2l-.3 1.3h-.8"/>
<path d="M137.7 125.2h.1a85.6 85.6 0 0 1 .9 10.8l.3 1.9h.9M137.8 125.2h.9a85.6 85.6 0 0 1 .9 10.8l.3 1.9 .4-1.3M138.8 125.3a30 30 0 0 1 1 7.6l.4 3.6 .1 .1h.9M139.9 126.5v-.1a55.2 55.2 0 0 1 1 8.7l.6 2.6M140.3 125.2l-.4 1.3h-.8M140.3 125.2a85.6 85.6 0 0 1 1 10.8l.3 1.9h.9M140.3 125.2h.9a85.6 85.6 0 0 1 1 10.8l.3 1.9 .4-1.3M141.3 125.3a30 30 0 0 1 1 7.6l.4 3.6 .1 .1h.9M142.5 126.5v-.1a55.2 55.2 0 0 1 .9 8.7l.6 2.6M142.8 125.2l-.3 1.3h-.9M142.8 125.2a85.6 85.6 0 0 1 1 10.8l.3 1.9h.9M142.8 125.2h1a85.6 85.6 0 0 1 .9 10.8l.3 1.9 .4-1.3"/>
<path d="M143.9 125.3a30 30 0 0 1 1 7.6l.4 3.6 .1 .1h.9M145 126.5v-.1a55.2 55.2 0 0 1 1 8.7l.5 2.6M145.3 125.2l-.3 1.3h-.8M145.3 125.2h.1a85.6 85.6 0 0 1 .9 10.8l.3 1.9h1M145.4 125.2h.9a85.6 85.6 0 0 1 .9 10.8l.4 1.9 .4-1.3M146.4 125.3a30 30 0 0 1 1 7.6l.3 3 .2 .7M147.5 126.5l.1-.1a55.2 55.2 0 0 1 .9 8.7l.6 2.6M147.9 125.2l-.4 1.3h-.8M147.9 125.2a85.6 85.6 0 0 1 1 10.8l.3 1.9h.9M147.9 125.2h.9a85.6 85.6 0 0 1 1 10.8l.3 1.9 .4-1.3M147.9 136.6h.9M148.9 125.3a30 30 0 0 1 1 7.6l.3 3 .3 .7"/>
<path d="M150.1 126.5v-.1a55.2 55.2 0 0 1 1 8.7l.5 2.6M150.4 125.2l-.3 1.3h-.8M150.4 125.2h.1a85.6 85.6 0 0 1 .9 10.8l.3 1.9h.9M150.5 125.2h.9a85.6 85.6 0 0 1 .9 10.8l.3 1.9 .4-1.3M150.5 136.6h.8M151.5 125.3a30 30 0 0 1 1 7.6l.3 3 .2 .7M152.6 126.5v-.1a55.2 55.2 0 0 1 1 8.7l.6 2.6M153 125.2l-.4 1.3h-.8M153 125.2a85.6 85.6 0 0 1 1 10.8l.3 1.9h.9M153 125.2h.9a85.6 85.6 0 0 1 1 10.8l.3 1.9 .4-1.3M153 136.6h.9M154 125.3a30 30 0 0 1 1 7.6l.4 3.6 .1 .1h.9"/>
<path d="M154.3 126.5h.9l.3-1.3h1a85.6 85.6 0 0 1 .9 10.8l.3 1.9 .4-1.3M155.2 126.5v-.1a55.2 55.2 0 0 1 .9 8.7l.6 2.6M155.5 125.2a85.6 85.6 0 0 1 1 10.8l.3 1.9h.9M156.6 125.3a30 30 0 0 1 1 7.6l.4 3.6 .1 .1h.9M156.9 126.5h.8l.4-1.3h.9a85.6 85.6 0 0 1 .9 10.8l.4 1.9 .4-1.3M157.7 126.5v-.1a55.2 55.2 0 0 1 1 8.7l.5 2.6M158 125.2h.1a85.6 85.6 0 0 1 .9 10.8l.3 1.9h1M159.1 125.3a30 30 0 0 1 1 7.6l.4 3.6 .1 .1h.9M159.4 126.5h.8l.4-1.3h.9a85.6 85.6 0 0 1 1 10.8l.3 1.9 .4-1.3M160.2 126.5l.1-.1a55.2 55.2 0 0 1 .9 8.7l.6 2.6M160.6 125.2a85.6 85.6 0 0 1 1 10.8l.3 1.9h.9M161.6 125.3a30 30 0 0 1 1 7.6l.5 3.6 .1 .1h.8"/>
<path d="M162.8 126.5v-.1a55.2 55.2 0 0 1 1 8.7l.5 2.6M163.1 125.2l-.3 1.3h-.8M163.1 125.2h.1a85.6 85.6 0 0 1 .9 10.8l.3 1.9h.9M163.2 125.2h.9a85.6 85.6 0 0 1 .9 10.8l.3 1.9 .4-1.3M164.2 125.3a30 30 0 0 1 1 7.6l.4 3.6 .1 .1h.9M165.3 126.5v-.1a55.2 55.2 0 0 1 1 8.7l.6 2.6M165.7 125.2l-.4 1.3h-.8M165.7 125.2a85.6 85.6 0 0 1 1 10.8l.3 1.9h.9M165.7 125.2h.9a85.6 85.6 0 0 1 1 10.8l.3 1.9 .4-1.3M166.7 125.3a30 30 0 0 1 1 7.6l.4 3.6 .1 .1h.9M167.9 126.5v-.1a55.2 55.2 0 0 1 .9 8.7l.6 2.6M168.2 125.2l-.3 1.3h-.9"/>
<path d="M168.2 125.2a85.6 85.6 0 0 1 1 10.8l.3 1.9h.9M168.2 125.2h1a85.6 85.6 0 0 1 .9 10.8l.3 1.9 .4-1.3M169.3 125.3a30 30 0 0 1 1 7.6l.4 3.6 .1 .1h.9M170.4 126.5v-.1a55.2 55.2 0 0 1 1 8.7l.5 2.6M170.7 125.2l-.3 1.3h-.8M170.7 125.2h.1a85.6 85.6 0 0 1 .9 10.8l.3 1.9h1M170.8 125.2h.9a85.6 85.6 0 0 1 .9 10.8l.4 1.9 .4-1.3M171.8 125.3a30 30 0 0 1 1 7.6l.4 3.6 .1 .1h.9M172.9 126.5l.1-.1a55.2 55.2 0 0 1 .9 8.7l.6 2.6M173.3 125.2l-.4 1.3h-.8M173.3 125.2a85.6 85.6 0 0 1 1 10.8l.3 1.9h.9M173.3 125.2h.9a85.6 85.6 0 0 1 1 10.8l.3 1.9 .4-1.3"/>
<path d="M174.3 125.3a30 30 0 0 1 1 7.6l.3 3 .3 .7M175.5 126.5v-.1a55.2 55.2 0 0 1 1 8.7l.5 2.6M175.8 125.2l-.3 1.3h-.8M175.8 125.2h.1a85.6 85.6 0 0 1 .9 10.8l.3 1.9h.9M175.9 125.2h.9a85.6 85.6 0 0 1 .9 10.8l.3 1.9 .4-1.3M175.9 136.6h.8M176.9 125.3a30 30 0 0 1 1 7.6l.3 3 .2 .7M178 126.5v-.1a55.2 55.2 0 0 1 1 8.7l.6 2.6M178.4 125.2l-.4 1.3h-.8M178.4 125.2a85.6 85.6 0 0 1 1 10.8l.3 1.9h.9M178.4 125.2h.9a85.6 85.6 0 0 1 1 10.8l.3 1.9 .4-1.3M178.4 136.6h.9"/>
<path d="M179.4 125.3a30 30 0 0 1 1 7.6l.3 3 .2 .7M180.6 126.5v-.1a55.2 55.2 0 0 1 .9 8.7l.6 2.6M180.9 125.2l-.3 1.3h-.9M180.9 125.2a85.6 85.6 0 0 1 1 10.8l.3 1.9h.9M180.9 125.2h1a85.6 85.6 0 0 1 .9 10.8l.3 1.9 .4-1.3M180.9 136.6h.9M182 125.3a30 30 0 0 1 1 7.6l.4 3.6 .1 .1h.9M182.3 126.5h.8l.4-1.3h.9a85.6 85.6 0 0 1 .9 10.8l.4 1.9 .4-1.3M183.1 126.5v-.1a55.2 55.2 0 0 1 1 8.7l.5 2.6M183.4 125.2h.1a85.6 85.6 0 0 1 .9 10.8l.3 1.9h1M184.5 125.3a30 30 0 0 1 1 7.6l.4 3.6 .1 .1h.9M184.8 126.5h.8l.4-1.3h.9a85.6 85.6 0 0 1 1 10.8l.3 1.9 .4-1.3"/>
<path d="M185.6 126.5l.1-.1a55.2 55.2 0 0 1 .9 8.7l.6 2.6M186 125.2a85.6 85.6 0 0 1 1 10.8l.3 1.9h.9M187 125.3a30 30 0 0 1 1 7.6l.5 3.6 .1 .1h.8M187.4 126.5h.8l.4-1.3h.9a85.6 85.6 0 0 1 .9 10.8l.3 1.9 .4-1.3M188.2 126.5v-.1a55.2 55.2 0 0 1 1 8.7l.5 2.6M188.5 125.2h.1a85.6 85.6 0 0 1 .9 10.8l.3 1.9h.9M189.6 125.3a30 30 0 0 1 1 7.6l.4 3.6 .1 .1h.9M190.7 126.5v-.1a55.2 55.2 0 0 1 1 8.7l.6 2.6M191.1 125.2l-.4 1.3h-.8M191.1 125.2a85.6 85.6 0 0 1 1 10.8l.3 1.9h.9M191.1 125.2h.9a85.6 85.6 0 0 1 1 10.8l.3 1.9 .4-1.3M192.1 125.3a30 30 0 0 1 1 7.6l.4 3.6 .1 .1h.9"/>
<path d="M193.3 126.5v-.1a55.2 55.2 0 0 1 .9 8.7l.6 2.6M193.6 125.2l-.3 1.3h-.9M193.6 125.2a85.6 85.6 0 0 1 1 10.8l.3 1.9h.9M193.6 125.2h1a85.6 85.6 0 0 1 .9 10.8l.3 1.9 .4-1.3M194.7 125.3a30 30 0 0 1 1 7.6l.4 3.6 .1 .1h.9M195.8 126.5v-.1a55.2 55.2 0 0 1 1 8.7l.5 2.6M196.1 125.2l-.3 1.3h-.8M196.1 125.2h.1a85.6 85.6 0 0 1 .9 10.8l.3 1.9h1M196.2 125.2h.9a85.6 85.6 0 0 1 .9 10.8l.4 1.9 .4-1.3M197.2 125.3a30 30 0 0 1 1 7.6l.4 3.6 .1 .1h.9M198.3 126.5l.1-.1a55.2 55.2 0 0 1 .9 8.7l.6 2.6M198.7 125.2l-.4 1.3h-.8"/>
<path d="M198.7 125.2a85.6 85.6 0 0 1 1 10.8l.3 1.9h.9M198.7 125.2h.9a85.6 85.6 0 0 1 1 10.8l.3 1.9 .4-1.3M199.7 125.3a30 30 0 0 1 1 7.6l.5 3.6 .1 .1h.8M200.9 126.5v-.1a55.2 55.2 0 0 1 1 8.7l.5 2.6M201.2 125.2l-.3 1.3h-.8M201.2 125.2h.1a85.6 85.6 0 0 1 .9 10.8l.3 1.9h.9M201.3 125.2h.9a85.6 85.6 0 0 1 .9 10.8l.3 1.9 .4-1.1M202.3 125.3a30 30 0 0 1 1 7.6l.3 3 .2 .7v-8.6M203.4 126.5l.2 .1 .2 1.4M203.8 125.2l-.4 1.3h-.8M203.8 125.2v2.8M203.8 136.3h12.5"/>
<path d="M203.8 126.8h12.5M216.3 126.8v9.5M216.3 126.8l.2 .3v8.9l-.2 .3M252.9 128a5.1 5.1 0 0 0-1 5.5 5.1 5.1 0 0 0 4.7 3.1M253 128a5.1 5.1 0 0 0-1.1 5.5 5.1 5.1 0 0 0 4.7 3.1M253.1 135.3l.3 .1M256.6 125.2a6.3 6.3 0 0 0-5.8 8.8 6.3 6.3 0 0 0 10.4 1.9M256.6 125.2a6.4 6.4 0 0 1 5.8 3.8 6.4 6.4 0 0 1-1.2 6.9M256.6 125.2l-1.4 .5-1.5 1.2-.8 1.1M261.2 135.9l-.8 .4-1.9 .5-1.9-.2"/>
<circle cx="256.6" cy="131.5" r="4.4"/>
<circle cx="256.6" cy="131.5" r="4.8"/>
</g>
<g font-size="8.5">
<text x="202.2" y="198.3">A</text>
<text x="260" y="198.1">A</text>
</g>
<text font-size="5.1" x="215.8" y="184.2">Acme Lead Screw</text>
<text font-size="4.7" x="215.7" y="174.7">MSU M.&amp; I.E. DEPT.</text>
<text font-size="4.2" x="173.4" y="201.9">Steel</text>
<g font-size="3.5">
<text x="207.7" y="116.5">.50</text>
<text x="229.8" y="130.7">+.000</text>
<text x="18.3" y="132.4">.380</text>
<text x="30.1" y="132.4">.200</text>
<text x="223" y="132.7">.375</text>
<text x="230.3" y="134.3">-.001</text>
<text x="26.4" y="149.2">.175</text>
<text x="58.5" y="149.2">.200</text>
<text x="43.9" y="155.2">.25</text>
</g>
<g font-size="3.4">
<text x="200.8" y="180.5">TITLE:</text>
<text x="202" y="190.8">SIZE</text>
<text x="210.8" y="190.9">DWG. NO.</text>
<text x="259.8" y="191">REV</text>
<text x="202.1" y="204.4">SCALE: 1:2</text>
<text x="221" y="204.5">WEIGHT:</text>
<text x="247.8" y="204.4">SHEET 1 OF 1</text>
</g>
<g font-size="3.2">
<text x="211.7" y="197.1">SKW0013 (acme lead screw)</text>
<text x="44.2" y="210.4">5</text>
<text x="94.6" y="210.3">4</text>
<text x="143.1" y="210.4">3</text>
<text x="193.2" y="210.3">2</text>
<text x="245.4" y="210.6">1</text>
</g>
<text font-size="3" x="14" y="213.5">SOLIDWORKS Educational Product. For Instructional Use Only.</text>
<text font-size="2.5" x="189.5" y="177.8">11/21/18</text>
<text font-size="2.4" x="123.6" y="170.8">UNLESS OTHERWISE SPECIFIED:</text>
<g font-size="2.2">
<text x="122.5" y="173.7">DIMENSIONS ARE IN INCHES</text>
<text x="178.8" y="171.8">NAME</text>
<text x="190.6" y="172.5">DATE</text>
<text x="122.5" y="176.4">TOLERANCES:</text>
<text x="122.5" y="179">FRACTIONAL</text>
<text x="137.8" y="179">1/16&quot;</text>
<text x="157.8" y="177.8">DRAWN</text>
<text x="122.5" y="184.3">TWO PLACE DECIMAL</text>
<text x="122.5" y="181.7">ANGULAR: MACH</text>
<text x="143.6" y="181.7">5 BEND</text>
<text x="149.5" y="184.3">0.03&quot;</text>
<text x="154.4" y="181.7">1</text>
<text x="157.5" y="182.5">CHECKED</text>
<text x="122.5" y="187">THREE PLACE DECIMAL</text>
<text x="149.4" y="187">0.005&quot;</text>
<text x="157.6" y="187.2">ENG APPR.</text>
<text x="122.6" y="197">COMMENTS:</text>
<text x="157.4" y="192.2">MFG APPR.</text>
</g>
<g font-size="2.1">
<text x="105.8" y="204.5">NEXT ASSY</text>
<text x="126.4" y="204.3">DO NOT SCALE DRAWING</text>
</g>
<g font-size="2">
<text x="59.8" y="189.2">THE INFORMATION CONTAINED IN THIS</text>
<text x="59.8" y="191.7">DRAWING IS THE SOLE PROPERTY OF</text>
<text x="62.8" y="186.5">PROPRIETARY AND CONFIDENTIAL</text>
<text x="122.5" y="190.4">INTERPRET GEOMETRIC</text>
<text x="59.8" y="194.2">&lt;INSERT COMPANY NAME HERE&gt;. ANY</text>
<text x="59.8" y="196.8">REPRODUCTION IN PART OR AS A WHOLE</text>
<text x="122.5" y="192.9">TOLERANCING PER:</text>
<text x="157.7" y="197">MATERIAL</text>
<text x="59.8" y="199.3">WITHOUT THE WRITTEN PERMISSION OF</text>
<text x="59.8" y="201.8">&lt;INSERT COMPANY NAME HERE&gt; IS</text>
<text x="59.8" y="204.3">PROHIBITED.</text>
</g>
<text font-size="1.8" x="176.9" y="176.7">Sam Weston</text>
</svg>
